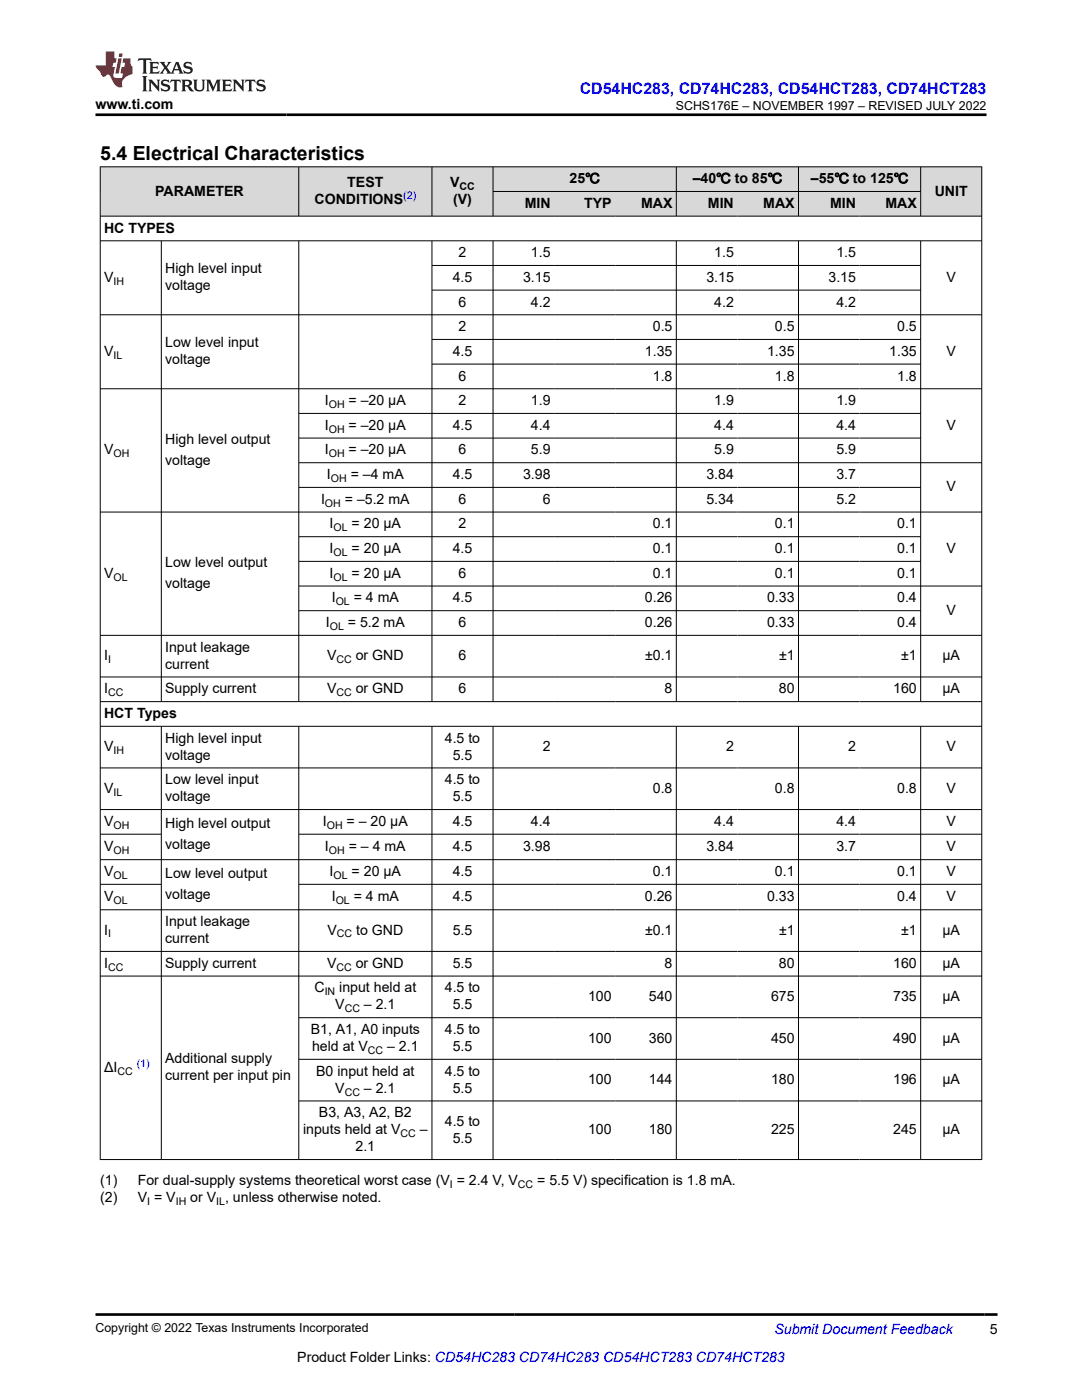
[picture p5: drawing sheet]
<svg xmlns="http://www.w3.org/2000/svg" width="216mm" height="279mm" viewBox="0 0 216 279" stroke-linecap="round" stroke-linejoin="round" font-family="sans-serif">
<g fill="#d8d8d8">
<path d="M20 33.3h175.9v4.9h-175.9z" fill-rule="evenodd"/>
<path d="M20.1 33.4h39.5v9.7h-39.5z" fill-rule="evenodd"/>
<path d="M59.7 33.4h26.4v9.7h-26.4z" fill-rule="evenodd"/>
<path d="M86.3 33.4h12v9.7h-12z" fill-rule="evenodd"/>
<path d="M98.4 33.4h36.5v4.8h-36.5z" fill-rule="evenodd"/>
<path d="M135 33.4h24.3v4.8h-24.3z" fill-rule="evenodd"/>
<path d="M159.4 33.4h24.2v4.8h-24.2z" fill-rule="evenodd"/>
<path d="M183.8 33.4h12v9.7h-12z" fill-rule="evenodd"/>
<path d="M98.4 38.3h12.2v4.8h-12.2z" fill-rule="evenodd"/>
<path d="M110.6 38.3h12.2v4.8h-12.2z" fill-rule="evenodd"/>
<path d="M122.8 38.3h12.1v4.8h-12.1z" fill-rule="evenodd"/>
<path d="M135 38.3h12.1v4.8h-12.1z" fill-rule="evenodd"/>
<path d="M147.1 38.3h12.2v4.8h-12.2z" fill-rule="evenodd"/>
<path d="M159.4 38.3h12.1v4.8h-12.1z" fill-rule="evenodd"/>
<path d="M171.5 38.3h12.1v4.8h-12.1z" fill-rule="evenodd"/>
</g>
<g fill="none" stroke="#000" stroke-width=".2">
<path d="M19.9 33.3h176.1M20 33.2v198.3M59.6 33.2v10M86.2 33.2v10M98.4 33.2v10M98.4 38.2h85.4M135 33.2v10M159.3 33.2v10M183.7 33.2v10M195.9 33.2v198.3M19.9 43.1h176.1M19.9 48.1h176.1"/>
<path d="M32.2 48.1v92M59.6 48.1v92M86.2 48.1v92M86.2 53h97.6M86.2 57.9h97.6M98.4 48.1v92M135 48.1v92M159.3 48.1v92M183.7 48.1v92M19.9 62.8h176.1M19.9 77.6h176.1M86.2 67.7h97.6"/>
<path d="M86.2 72.7h97.6M59.6 82.5h124.2M59.6 87.4h124.2M59.6 97.3h124.2M196 92.3h-136.4M19.9 102.2h176.1M59.6 107.1h124.2M59.6 112h124.2M196 117h-136.4M19.9 126.8h176.1M19.9 135.1h176.1M59.6 121.9h124.2"/>
<path d="M19.9 140h176.1M19.9 144.9h176.1M19.9 153.3h176.1M32.2 144.9v86.6M59.6 144.9v86.6M86.2 144.9v86.6M98.4 144.9v86.6M135 144.9v86.6M159.3 144.9v86.6M183.7 144.9v86.6M19.9 161.6h176.1M19.9 166.5h12.4"/>
<path d="M19.9 171.6h176.1M19.9 176.5h12.4M59.6 166.5h136.4M59.6 176.5h136.4M19.9 181.6h176.1M19.9 189.9h176.1M19.9 194.8h176.1M59.6 203.1h136.4M59.6 211.4h136.4M59.6 219.7h136.4M19.9 231.4h176.1"/>
</g>
<path d="M27.7 11.6l-.2 .6 .5-.2h.6v.1v2.2l-.2 .4h1l-.2-.4v-2.2v-.1h.5l.5 .2-.1-.6zM29.8 12.4l.2 .3v1.6l-.2 .4h1.9l.1-.6a1.08 1.08 0 0 1-1.3 .2v-.7h.6l.4 .2v-.7l-.4 .2h-.6v-.5l.2-.2a1 1 0 0 1 1 .3l-.1-.5zM31.8 12.4l1 1.1-1 1.2h.9l-.2-.2 .4-.8 .5 .8-.2 .2h1.6l-.2-.2 .1-.5h1l.1 .5-.1 .2h.9l-.2-.4-.8-1.9h-.5l-1 2.1-.8-1.1 .9-1h-.8l.2 .2-.5 .6-.3-.6 .1-.2zM35.2 12.8l.4 1h-.8zM36.8 12.5a.65 .65 0 0 0-.2 .7 .65 .65 0 0 0 .6 .5l.7 .1 .1 .3a.79 .79 0 0 1-.7 .4 .79 .79 0 0 1-.7-.5l.1 .7 .2-.1a.93 .93 0 0 0 1.1 0 .93 .93 0 0 0 .4-.9 1.46 1.46 0 0 0-1.2-.6l-.1-.3a1.09 1.09 0 0 1 1.2 .2l-.2-.6-.1 .1-.6-.2zM28.4 15.2l.2 .4v2.2l-.2 .4h1l-.2-.4v-2.2l.2-.4zM29.6 15.9l.2 .4v1.5l-.2 .4h.8l-.3-.4v-1.3l1.7 1.8v-2l.2-.4h-.8l.2 .2 .1 1.1-1.2-1.3zM32.3 16a.65 .65 0 0 0-.2 .8 .65 .65 0 0 0 .7 .4l.6 .2 .1 .2a.79 .79 0 0 1-.7 .4 .79 .79 0 0 1-.7-.5l.1 .7 .2-.1a.93 .93 0 0 0 1.1 .1 .93 .93 0 0 0 .4-1 1.46 1.46 0 0 0-1.2-.5l-.1-.4a1.09 1.09 0 0 1 1.2 .2l-.2-.6-.1 .1-.6-.1zM34.1 15.9l-.1 .6a.63 .63 0 0 1 .7-.3l.1 1.6-.3 .4h1l-.2-.4v-1.6a.66 .66 0 0 1 .8 .3l-.1-.6zM36.2 15.9l.2 .4v1.5l-.2 .4h.9l-.2-.2v-.7h.5l.1 .2a.79 .79 0 0 0 1.2 .6l-1-.9a.61 .61 0 0 0 .6-.6 .61 .61 0 0 0-.5-.7zM36.9 16.2h.2a.47 .47 0 0 1 .5 .1 .47 .47 0 0 1 .1 .5l-.2 .1-.6 .1zM38.5 15.9l.2 .2a2.27 2.27 0 0 0 .4 2 1.04 1.04 0 0 0 1.7-.7v-1.3l.2-.2h-.8l.2 .4v1.1a.6 .6 0 0 1-.6 .6 .6 .6 0 0 1-.6-.6v-1.1l.3-.4zM41.1 15.9l.2 .4v1.5l-.2 .4h.7l-.2-.4v-1.4l.9 1.9 .8-1.9v1.4l-.2 .4h1l-.3-.4v-1.5l.3-.4h-.8l-.7 1.5-.7-1.5zM44.3 15.9l.2 .4v1.5l-.2 .4h1.9l.1-.6a1.09 1.09 0 0 1-1.3 .2v-.7h.6l.4 .2v-.6l-.4 .2h-.6v-.6l.2-.1a1.01 1.01 0 0 1 1 .3l-.1-.6zM46.4 15.9l.3 .4v1.5l-.3 .4h.8l-.2-.4v-1.3l1.6 1.8v-2l.2-.4h-.7l.2 .2v1.1l-1.2-1.3zM49 15.9l-.1 .6a.63 .63 0 0 1 .8-.3v1.6l-.3 .4h1l-.2-.4v-1.6a.66 .66 0 0 1 .8 .3l-.1-.6zM51.4 16a.65 .65 0 0 0-.2 .8 .65 .65 0 0 0 .6 .4l.6 .2 .2 .2a.79 .79 0 0 1-.8 .4 .79 .79 0 0 1-.6-.5l.1 .7 .2-.1a.93 .93 0 0 0 1 .1 .93 .93 0 0 0 .5-1 1.46 1.46 0 0 0-1.3-.5l-.1-.4a1.09 1.09 0 0 1 1.3 .2l-.2-.6-.2 .1-.5-.1z" fill="#231f20"/>
<path d="M21.1 10.3v2.7h-2.1l.1 .4 .9 1a.95 .95 0 0 0 .9 .9 .59 .59 0 0 1 .6-.4 .59 .59 0 0 1 .5 .3l.4 .8a1.59 1.59 0 0 0 2.1 1.4 1.61 1.61 0 0 1 1-2.3l1-.3-.1-1.5a1.59 1.59 0 0 1-.4-1.7h-1.4l-.2 .9h.5l-.1 .9h-.5l-.2 .9v.3l.4 .1-.2 .9h-.6a.73 .73 0 0 1-1.1-.7l.3-1.5h-.5l.2-.9h.5l.2-.9h-.5v-1.3zM23.6 11.6l-.6 3.1h.7l.6-3.1zM23.8 10.7l-.1 .6h.7l.1-.6z" fill="#ed1c24"/>
<path d="M19 22.9h177.8M19.1 262.3h179.9" fill="none" stroke="#000" stroke-width=".53"/>
<text font-size="3.9" x="20" y="32">5.4 Electrical Characteristics</text>
<text font-size="3.2" fill="#00f" x="115.7" y="18.7">CD54HC283, CD74HC283, CD54HCT283, CD74HCT283</text>
<g font-size="2.8">
<text x="19" y="21.8">www.ti.com</text>
<text x="31" y="39">PARAMETER</text>
<text x="62.8" y="40.7">CONDITIONS</text>
<text x="69.3" y="37.3">TEST</text>
<text x="89.8" y="37.3">V</text>
<text x="90.4" y="40.7">(V)</text>
<text x="104.7" y="41.5">MIN</text>
<text x="113.7" y="36.6">25℃</text>
<text x="116.6" y="41.5">TYP</text>
<text x="127.9" y="41.5">MAX</text>
<text x="138.2" y="36.6">–40℃ to 85℃</text>
<text x="141.3" y="41.5">MIN</text>
<text x="152.3" y="41.5">MAX</text>
<text x="161.8" y="36.6">–55℃ to 125℃</text>
<text x="165.6" y="41.5">MIN</text>
<text x="176.7" y="41.5">MAX</text>
<text x="186.5" y="39">UNIT</text>
<text x="20.8" y="46.4">HC TYPES</text>
<text x="91.5" y="51.3">2</text>
<text x="105.9" y="51.3">1.5</text>
<text x="142.5" y="51.3">1.5</text>
<text x="166.9" y="51.3">1.5</text>
<text x="20.8" y="56.3">V</text>
<text x="33" y="54.6">High level input</text>
<text x="33" y="57.9">voltage</text>
<text x="90.3" y="56.3">4.5</text>
<text x="104.4" y="56.3">3.15</text>
<text x="140.9" y="56.3">3.15</text>
<text x="165.3" y="56.3">3.15</text>
<text x="188.9" y="56.3">V</text>
<text x="91.5" y="61.2">6</text>
<text x="105.9" y="61.2">4.2</text>
<text x="142.5" y="61.2">4.2</text>
<text x="166.9" y="61.2">4.2</text>
<text x="20.8" y="71">V</text>
<text x="33" y="69.3">Low level input</text>
<text x="90.3" y="71">4.5</text>
<text x="91.5" y="66.1">2</text>
<text x="128.7" y="71">1.35</text>
<text x="130.3" y="66.1">0.5</text>
<text x="153.1" y="71">1.35</text>
<text x="154.6" y="66.1">0.5</text>
<text x="177.4" y="71">1.35</text>
<text x="179" y="66.1">0.5</text>
<text x="188.9" y="71">V</text>
<text x="33" y="72.7">voltage</text>
<text x="91.5" y="75.9">6</text>
<text x="130.3" y="75.9">1.8</text>
<text x="154.6" y="75.9">1.8</text>
<text x="179" y="75.9">1.8</text>
<text x="64.8" y="80.9">I</text>
<text x="69.6" y="80.9">= –20 μA</text>
<text x="91.5" y="80.9">2</text>
<text x="105.9" y="80.9">1.9</text>
<text x="142.5" y="80.9">1.9</text>
<text x="166.9" y="80.9">1.9</text>
<text x="33" y="88.6">High level output</text>
<text x="64.8" y="85.8">I</text>
<text x="69.6" y="85.8">= –20 μA</text>
<text x="90.3" y="85.8">4.5</text>
<text x="105.9" y="85.8">4.4</text>
<text x="142.5" y="85.8">4.4</text>
<text x="166.9" y="85.8">4.4</text>
<text x="188.9" y="85.8">V</text>
<text x="20.8" y="90.7">V</text>
<text x="33" y="92.8">voltage</text>
<text x="64.8" y="90.7">I</text>
<text x="65.2" y="95.6">I</text>
<text x="69.6" y="90.7">= –20 μA</text>
<text x="70" y="95.6">= –4 mA</text>
<text x="90.3" y="95.6">4.5</text>
<text x="91.5" y="90.7">6</text>
<text x="104.4" y="95.6">3.98</text>
<text x="105.9" y="90.7">5.9</text>
<text x="140.9" y="95.6">3.84</text>
<text x="142.5" y="90.7">5.9</text>
<text x="166.9" y="90.7">5.9</text>
<text x="166.9" y="95.6">3.7</text>
<text x="64.1" y="100.5">I</text>
<text x="68.8" y="100.5">= –5.2 mA</text>
<text x="91.5" y="100.5">6</text>
<text x="108.3" y="100.5">6</text>
<text x="140.9" y="100.5">5.34</text>
<text x="166.9" y="100.5">5.2</text>
<text x="188.9" y="98.1">V</text>
<text x="65.8" y="105.5">I</text>
<text x="70.2" y="105.5">= 20 μA</text>
<text x="91.5" y="105.5">2</text>
<text x="130.3" y="105.5">0.1</text>
<text x="154.6" y="105.5">0.1</text>
<text x="179" y="105.5">0.1</text>
<text x="33" y="113.2">Low level output</text>
<text x="65.8" y="110.4">I</text>
<text x="70.2" y="110.4">= 20 μA</text>
<text x="90.3" y="110.4">4.5</text>
<text x="130.3" y="110.4">0.1</text>
<text x="154.6" y="110.4">0.1</text>
<text x="179" y="110.4">0.1</text>
<text x="188.9" y="110.4">V</text>
<text x="20.8" y="115.3">V</text>
<text x="33" y="117.4">voltage</text>
<text x="65.8" y="115.3">I</text>
<text x="70.2" y="115.3">= 20 μA</text>
<text x="91.5" y="115.3">6</text>
<text x="130.3" y="115.3">0.1</text>
<text x="154.6" y="115.3">0.1</text>
<text x="179" y="115.3">0.1</text>
<text x="65" y="125.1">I</text>
<text x="66.2" y="120.2">I</text>
<text x="69.4" y="125.1">= 5.2 mA</text>
<text x="70.6" y="120.2">= 4 mA</text>
<text x="90.3" y="120.2">4.5</text>
<text x="91.5" y="125.1">6</text>
<text x="128.7" y="120.2">0.26</text>
<text x="128.7" y="125.1">0.26</text>
<text x="153.1" y="120.2">0.33</text>
<text x="153.1" y="125.1">0.33</text>
<text x="179" y="120.2">0.4</text>
<text x="179" y="125.1">0.4</text>
<text x="188.9" y="122.7">V</text>
<text x="20.8" y="131.8">I</text>
<text x="33" y="130.1">Input leakage</text>
<text x="65.3" y="131.8">V</text>
<text x="71" y="131.8">or GND</text>
<text x="91.5" y="131.8">6</text>
<text x="128.7" y="131.8">±0.1</text>
<text x="155.4" y="131.8">±1</text>
<text x="179.8" y="131.8">±1</text>
<text x="188.1" y="131.8">µA</text>
<text x="33" y="133.5">current</text>
<text x="20.8" y="138.4">I</text>
<text x="20.8" y="143.3">HCT Types</text>
<text x="33" y="138.4">Supply current</text>
<text x="65.3" y="138.4">V</text>
<text x="71" y="138.4">or GND</text>
<text x="91.5" y="138.4">6</text>
<text x="132.6" y="138.4">8</text>
<text x="155.4" y="138.4">80</text>
<text x="178.2" y="138.4">160</text>
<text x="188.1" y="138.4">µA</text>
<text x="20.8" y="149.9">V</text>
<text x="33" y="148.2">High level input</text>
<text x="88.8" y="148.2">4.5 to</text>
<text x="108.3" y="149.9">2</text>
<text x="144.9" y="149.9">2</text>
<text x="169.2" y="149.9">2</text>
<text x="188.9" y="149.9">V</text>
<text x="33" y="151.6">voltage</text>
<text x="90.3" y="151.6">5.5</text>
<text x="20.8" y="158.2">V</text>
<text x="33" y="156.5">Low level input</text>
<text x="33" y="159.9">voltage</text>
<text x="88.8" y="156.5">4.5 to</text>
<text x="90.3" y="159.9">5.5</text>
<text x="130.3" y="158.2">0.8</text>
<text x="154.6" y="158.2">0.8</text>
<text x="179" y="158.2">0.8</text>
<text x="188.9" y="158.2">V</text>
<text x="20.8" y="164.8">V</text>
<text x="33" y="165.3">High level output</text>
<text x="64.4" y="164.8">I</text>
<text x="69.2" y="164.8">= – 20 μA</text>
<text x="90.3" y="164.8">4.5</text>
<text x="105.9" y="164.8">4.4</text>
<text x="142.5" y="164.8">4.4</text>
<text x="166.9" y="164.8">4.4</text>
<text x="188.9" y="164.8">V</text>
<text x="20.8" y="169.8">V</text>
<text x="33" y="169.5">voltage</text>
<text x="64.8" y="169.8">I</text>
<text x="69.6" y="169.8">= – 4 mA</text>
<text x="90.3" y="169.8">4.5</text>
<text x="104.4" y="169.8">3.98</text>
<text x="140.9" y="169.8">3.84</text>
<text x="166.9" y="169.8">3.7</text>
<text x="188.9" y="169.8">V</text>
<text x="20.8" y="174.8">V</text>
<text x="20.8" y="179.8">V</text>
<text x="33" y="175.3">Low level output</text>
<text x="33" y="179.5">voltage</text>
<text x="65.8" y="174.8">I</text>
<text x="66.2" y="179.8">I</text>
<text x="70.2" y="174.8">= 20 μA</text>
<text x="70.6" y="179.8">= 4 mA</text>
<text x="90.3" y="174.8">4.5</text>
<text x="90.3" y="179.8">4.5</text>
<text x="128.7" y="179.8">0.26</text>
<text x="130.3" y="174.8">0.1</text>
<text x="153.1" y="179.8">0.33</text>
<text x="154.6" y="174.8">0.1</text>
<text x="179" y="174.8">0.1</text>
<text x="179" y="179.8">0.4</text>
<text x="188.9" y="174.8">V</text>
<text x="188.9" y="179.8">V</text>
<text x="33" y="184.8">Input leakage</text>
<text x="20.8" y="186.5">I</text>
<text x="33" y="188.2">current</text>
<text x="65.3" y="186.5">V</text>
<text x="71.1" y="186.5">to GND</text>
<text x="90.3" y="186.5">5.5</text>
<text x="128.7" y="186.5">±0.1</text>
<text x="155.4" y="186.5">±1</text>
<text x="179.8" y="186.5">±1</text>
<text x="188.1" y="186.5">µA</text>
<text x="20.8" y="193.1">I</text>
<text x="33" y="193.1">Supply current</text>
<text x="65.3" y="193.1">V</text>
<text x="71" y="193.1">or GND</text>
<text x="90.3" y="193.1">5.5</text>
<text x="132.6" y="193.1">8</text>
<text x="155.4" y="193.1">80</text>
<text x="178.2" y="193.1">160</text>
<text x="188.1" y="193.1">µA</text>
<text x="62.7" y="198.1">C</text>
<text x="66.9" y="201.5">V</text>
<text x="67.7" y="198.1">input held at</text>
<text x="72.6" y="201.5">– 2.1</text>
<text x="88.8" y="198.1">4.5 to</text>
<text x="90.3" y="201.5">5.5</text>
<text x="117.3" y="199.8">100</text>
<text x="129.5" y="199.8">540</text>
<text x="153.9" y="199.8">675</text>
<text x="178.2" y="199.8">735</text>
<text x="188.1" y="199.8">µA</text>
<text x="62" y="206.4">B1, A1, A0 inputs</text>
<text x="62.3" y="209.8">held at V</text>
<text x="77.3" y="209.8">– 2.1</text>
<text x="88.8" y="206.4">4.5 to</text>
<text x="90.3" y="209.8">5.5</text>
<text x="117.3" y="208.1">100</text>
<text x="129.5" y="208.1">360</text>
<text x="153.9" y="208.1">450</text>
<text x="178.2" y="208.1">490</text>
<text x="188.1" y="208.1">µA</text>
<text x="20.8" y="213.9">ΔI</text>
<text x="33" y="212.2">Additional supply</text>
<text x="33" y="215.6">current per input pin</text>
<text x="63.1" y="214.7">B0 input held at</text>
<text x="88.8" y="214.7">4.5 to</text>
<text x="66.9" y="218.1">V</text>
<text x="72.6" y="218.1">– 2.1</text>
<text x="90.3" y="218.1">5.5</text>
<text x="117.3" y="216.4">100</text>
<text x="129.5" y="216.4">144</text>
<text x="153.9" y="216.4">180</text>
<text x="178.2" y="216.4">196</text>
<text x="188.1" y="216.4">µA</text>
<text x="60.5" y="226.4">inputs held at V</text>
<text x="63.6" y="223">B3, A3, A2, B2</text>
<text x="83.8" y="226.4">–</text>
<text x="88.8" y="224.7">4.5 to</text>
<text x="117.3" y="226.4">100</text>
<text x="129.5" y="226.4">180</text>
<text x="153.9" y="226.4">225</text>
<text x="178.2" y="226.4">245</text>
<text x="188.1" y="226.4">µA</text>
<text x="70.9" y="229.8">2.1</text>
<text x="90.3" y="228.1">5.5</text>
<text x="20" y="236.6">(1)</text>
<text x="20" y="240">(2)</text>
<text x="27.5" y="236.6">For dual-supply systems theoretical worst case (V = 2.4 V, V</text>
<text x="27.5" y="240">V = V</text>
<text x="38" y="240">or V , unless otherwise noted.</text>
<text x="107.2" y="236.6">= 5.5 V) specification is 1.8 mA.</text>
<text x="197.5" y="266.1">5</text>
<text x="59.3" y="271.7">Product Folder Links: CD54HC283 CD74HC283 CD54HCT283 CD74HCT283</text>
</g>
<text font-size="2.8" fill="#00f" x="154.5" y="266.2">Submit Document Feedback</text>
<g font-size="2.5">
<text x="134.9" y="21.9">SCHS176E – NOVEMBER 1997 – REVISED JULY 2022</text>
<text x="19" y="265.9">Copyright © 2022 Texas Instruments Incorporated</text>
</g>
<g font-size="2.1" fill="#00f">
<text x="80.5" y="39.8">(2)</text>
<text x="27.3" y="213">(1)</text>
</g>
<g font-size="2.1">
<text x="91.7" y="37.9">CC</text>
<text x="22.6" y="56.8">IH</text>
<text x="22.6" y="71.6">IL</text>
<text x="65.6" y="81.4">OH</text>
<text x="65.6" y="86.3">OH</text>
<text x="22.6" y="91.3">OH</text>
<text x="65.6" y="91.3">OH</text>
<text x="64.8" y="101.1">OH</text>
<text x="66" y="96.2">OH</text>
<text x="66.6" y="106">OL</text>
<text x="66.6" y="111">OL</text>
<text x="22.6" y="115.9">OL</text>
<text x="66.6" y="115.9">OL</text>
<text x="65.8" y="125.7">OL</text>
<text x="67" y="120.8">OL</text>
<text x="21.6" y="132.3">I</text>
<text x="67.1" y="132.3">CC</text>
<text x="21.6" y="138.9">CC</text>
<text x="67.1" y="138.9">CC</text>
<text x="22.6" y="150.5">IH</text>
<text x="22.6" y="158.8">IL</text>
<text x="22.6" y="165.4">OH</text>
<text x="65.2" y="165.4">OH</text>
<text x="22.6" y="170.4">OH</text>
<text x="65.6" y="170.4">OH</text>
<text x="22.6" y="175.4">OL</text>
<text x="66.6" y="175.4">OL</text>
<text x="22.6" y="180.4">OL</text>
<text x="67" y="180.4">OL</text>
<text x="21.6" y="187.1">I</text>
<text x="67.2" y="187.1">CC</text>
<text x="21.6" y="193.7">CC</text>
<text x="67.1" y="193.7">CC</text>
<text x="64.8" y="198.6">IN</text>
<text x="68.8" y="202">CC</text>
<text x="23.4" y="214.5">CC</text>
<text x="73.4" y="210.3">CC</text>
<text x="68.8" y="218.6">CC</text>
<text x="79.9" y="226.9">CC</text>
<text x="89.8" y="237.1">I</text>
<text x="103.4" y="237.1">CC</text>
<text x="29.4" y="240.5">I</text>
<text x="35.1" y="240.5">IH</text>
<text x="43.1" y="240.5">IL</text>
</g>
</svg>
